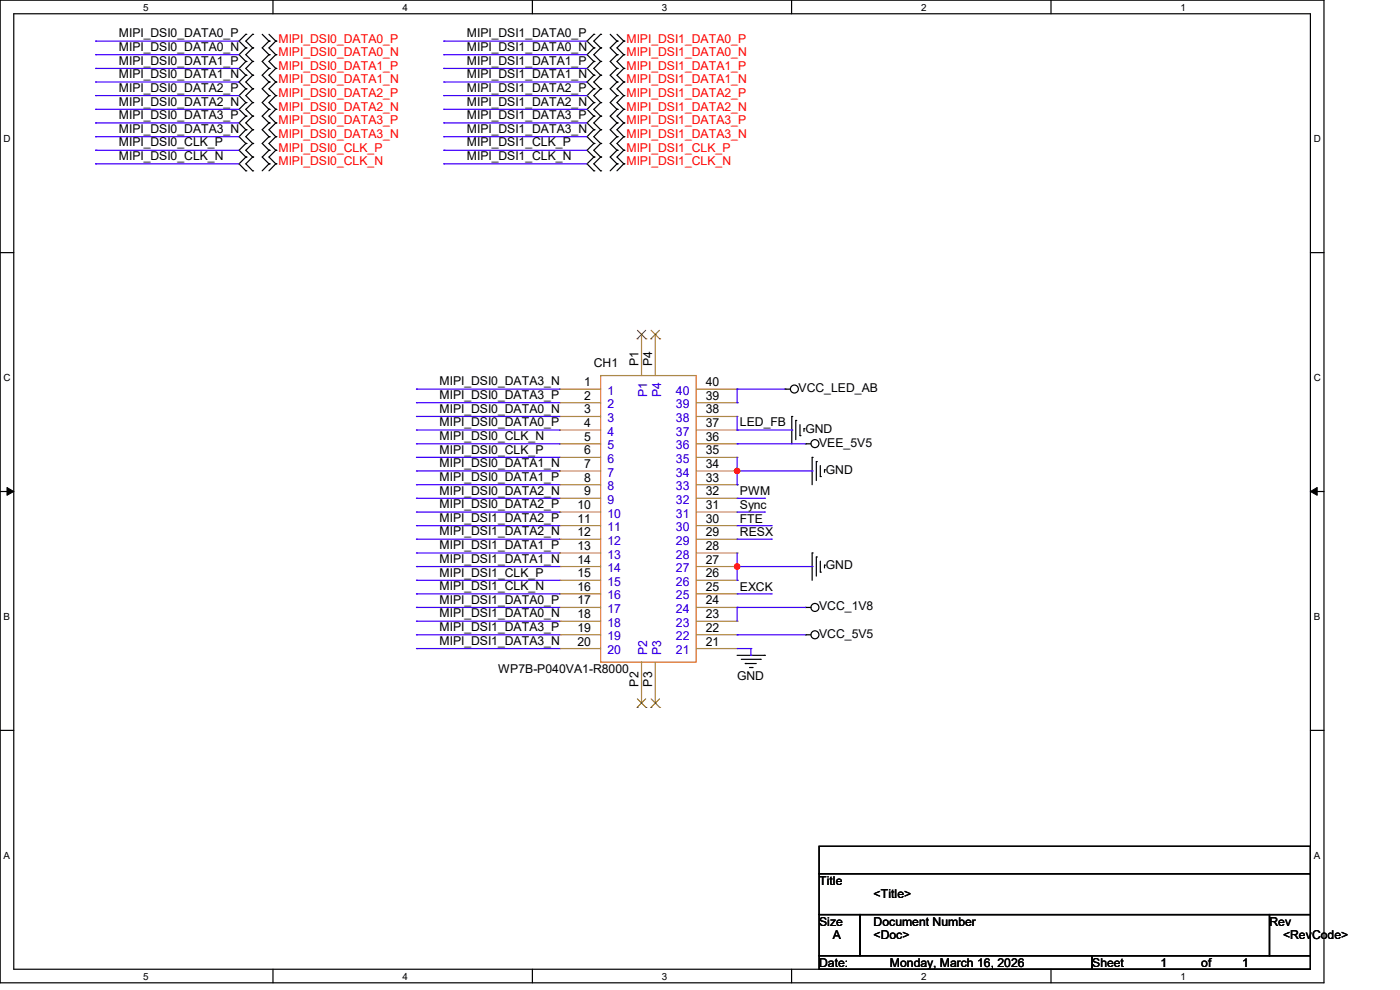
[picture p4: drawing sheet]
<svg xmlns="http://www.w3.org/2000/svg" width="297mm" height="210mm" viewBox="0 0 297 210" stroke-linecap="round" stroke-linejoin="round" font-family="sans-serif">
<path d="M0 0h280.9v208.5h-280.9zM2.9 2.9h275.1v202.7h-275.1z" fill="none" stroke="#000" stroke-width=".25"/>
<g fill="#fff">
<path d="M30.4 .3h1.1v2.4h-1.1z"/>
<path d="M30.4 205.9h1.1v2.3h-1.1z"/>
</g>
<path d="M57.9 0v2.9M57.9 205.6v2.9" fill="none" stroke="#000" stroke-width=".25"/>
<g fill="#fff">
<path d="M85.4 .3h1.1v2.4h-1.1z"/>
<path d="M85.4 205.9h1.1v2.3h-1.1z"/>
</g>
<path d="M112.9 0v2.9M112.9 205.6v2.9" fill="none" stroke="#000" stroke-width=".25"/>
<g fill="#fff">
<path d="M140.4 .3h1.2v2.4h-1.2z"/>
<path d="M140.4 205.9h1.2v2.3h-1.2z"/>
</g>
<path d="M167.9 0v2.9M167.9 205.6v2.9" fill="none" stroke="#000" stroke-width=".25"/>
<g fill="#fff">
<path d="M195.4 .3h1.2v2.4h-1.2z"/>
<path d="M195.4 205.9h1.2v2.3h-1.2z"/>
</g>
<path d="M223 0v2.9M223 205.6v2.9" fill="none" stroke="#000" stroke-width=".25"/>
<g fill="#fff">
<path d="M250.4 .3h1.2v2.4h-1.2z"/>
<path d="M250.4 205.9h1.2v2.3h-1.2z"/>
<path d="M.8 28.2h1.4v2.4h-1.4z"/>
<path d="M278.7 28.2h1.5v2.4h-1.5z"/>
<path d="M.8 78.9h1.4v2.3h-1.4z"/>
<path d="M278.7 78.9h1.5v2.3h-1.5z"/>
</g>
<path d="M0 53.6h2.9M278 53.6h2.9" fill="none" stroke="#000" stroke-width=".25"/>
<g fill="#fff">
<path d="M.8 129.6h1.3v2.3h-1.3z"/>
<path d="M278.7 129.6h1.4v2.3h-1.4z"/>
</g>
<path d="M0 104.3h2.9M278 104.3h2.9" fill="none" stroke="#000" stroke-width=".25"/>
<path d="M1.5 103.4l1.4 .9-1.4 .8zM278 104.3l1.4-.9v1.7z" fill="#000" stroke="#000" stroke-width=".21"/>
<g fill="#fff">
<path d="M.8 180.3h1.3v2.3h-1.3z"/>
<path d="M278.7 180.3h1.4v2.3h-1.4z"/>
</g>
<g fill="none" stroke="#000" stroke-width=".25">
<path d="M52.2 7.3h.1M52.2 10.2h.1M52.2 13h.1M52.2 16h.1M52.2 18.8h.1M52.2 7.3l-1.5 1.4 1.5 1.5M52.2 10.2l-1.5 1.4 1.5 1.4M52.2 13l-1.5 1.5 1.5 1.5M52.2 16l-1.5 1.4 1.5 1.4M52.2 18.8l-1.5 1.5 1.5 1.5M53.6 7.3h.1M53.6 10.2h.1"/>
<path d="M53.6 13h.1M53.6 16h.1M53.6 18.8h.1M53.6 7.3l-1.4 1.4 1.4 1.5M53.6 10.2l-1.4 1.4 1.4 1.4M53.6 13l-1.4 1.5 1.4 1.5M53.6 16l-1.4 1.4 1.4 1.4M53.6 18.8l-1.4 1.5 1.4 1.5M55.6 7.3l1.5 1.4M57.1 8.7h.1M57.1 11.6h.1M57.1 14.5h.1"/>
<path d="M57.1 17.4h.1M57.1 7.3l1.4 1.4M57.1 8.7l-1.5 1.5 1.5 1.4M57.1 11.6l-1.5 1.4 1.5 1.5M57.1 14.5l-1.5 1.5 1.5 1.4M57.1 17.4l-1.5 1.4 1.5 1.5M58.5 8.7h.1M58.5 11.6h.1M58.5 14.5h.1M58.5 17.4h.1M58.5 8.7l-1.4 1.5 1.4 1.4M58.5 11.6l-1.4 1.4 1.4 1.5"/>
<path d="M58.5 14.5l-1.4 1.5 1.4 1.4M58.5 17.4l-1.4 1.4 1.4 1.5M126 7.3h.1M126 10.2h.1M126 13h.1M126 16h.1M126 18.8h.1M126 7.3l-1.5 1.4 1.5 1.5M126 10.2l-1.5 1.4 1.5 1.4M126 13l-1.5 1.5 1.5 1.5M126 16l-1.5 1.4 1.5 1.4M126 18.8l-1.5 1.5 1.5 1.5"/>
<path d="M127.4 7.3h.1M127.4 10.2h.1M127.4 13h.1M127.4 16h.1M127.4 18.8h.1M127.4 7.3l-1.4 1.4 1.4 1.5M127.4 10.2l-1.4 1.4 1.4 1.4M127.4 13l-1.4 1.5 1.4 1.5M127.4 16l-1.4 1.4 1.4 1.4M127.4 18.8l-1.4 1.5 1.4 1.5M129.5 7.3l1.4 1.4M130.9 8.7h.1"/>
<path d="M130.9 11.6h.1M130.9 14.5h.1M130.9 17.4h.1M130.9 7.3l1.4 1.4M130.9 8.7l-1.4 1.5 1.4 1.4M130.9 11.6l-1.4 1.4 1.4 1.5M130.9 14.5l-1.4 1.5 1.4 1.4M130.9 17.4l-1.4 1.4 1.4 1.5M132.3 8.7h.1M132.3 11.6h.1M132.3 14.5h.1M132.3 17.4h.1"/>
<path d="M132.3 8.7l-1.4 1.5 1.4 1.4M132.3 11.6l-1.4 1.4 1.4 1.5M132.3 14.5l-1.4 1.5 1.4 1.4M132.3 17.4l-1.4 1.4 1.4 1.5M52.2 21.8h.1M52.2 24.6h.1M52.2 27.5h.1M52.2 30.4h.1M52.2 33.3h.1M52.2 36.2h.1M52.2 21.8l-1.5 1.4 1.5 1.4M52.2 24.6l-1.5 1.5 1.5 1.4"/>
<path d="M52.2 27.5l-1.5 1.5 1.5 1.4M52.2 30.4l-1.5 1.5 1.5 1.4M52.2 33.3l-1.5 1.5 1.5 1.4M53.6 21.8h.1M53.6 24.6h.1M53.6 27.5h.1M53.6 30.4h.1M53.6 33.3h.1M53.6 36.2h.1M53.6 21.8l-1.4 1.4 1.4 1.4M53.6 24.6l-1.4 1.5 1.4 1.4M53.6 27.5l-1.4 1.5 1.4 1.4"/>
<path d="M53.6 30.4l-1.4 1.5 1.4 1.4M53.6 33.3l-1.4 1.5 1.4 1.4M57.1 20.3h.1M57.1 23.2h.1M57.1 26.1h.1M57.1 29h.1M57.1 31.9h.1M57.1 34.8h.1M57.1 20.3l-1.5 1.5 1.5 1.4M57.1 23.2l-1.5 1.4 1.5 1.5M57.1 26.1l-1.5 1.4 1.5 1.5M57.1 29l-1.5 1.4 1.5 1.5"/>
<path d="M57.1 31.9l-1.5 1.4 1.5 1.5M57.1 34.8l-1.5 1.4M58.5 20.3h.1M58.5 23.2h.1M58.5 26.1h.1M58.5 29h.1M58.5 31.9h.1M58.5 34.8h.1M58.5 20.3l-1.4 1.5 1.4 1.4M58.5 23.2l-1.4 1.4 1.4 1.5M58.5 26.1l-1.4 1.4 1.4 1.5M58.5 29l-1.4 1.4 1.4 1.5"/>
<path d="M58.5 31.9l-1.4 1.4 1.4 1.5M58.5 34.8l-1.4 1.4M126 21.8h.1M126 24.6h.1M126 27.5h.1M126 30.4h.1M126 33.3h.1M126 36.2h.1M126 21.8l-1.5 1.4 1.5 1.4M126 24.6l-1.5 1.5 1.5 1.4M126 27.5l-1.5 1.5 1.5 1.4M126 30.4l-1.5 1.5 1.5 1.4"/>
<path d="M126 33.3l-1.5 1.5 1.5 1.4M127.4 21.8h.1M127.4 24.6h.1M127.4 27.5h.1M127.4 30.4h.1M127.4 33.3h.1M127.4 36.2h.1M127.4 21.8l-1.4 1.4 1.4 1.4M127.4 24.6l-1.4 1.5 1.4 1.4M127.4 27.5l-1.4 1.5 1.4 1.4M127.4 30.4l-1.4 1.5 1.4 1.4M127.4 33.3l-1.4 1.5 1.4 1.4"/>
<path d="M130.9 20.3h.1M130.9 23.2h.1M130.9 26.1h.1M130.9 29h.1M130.9 31.9h.1M130.9 34.8h.1M130.9 20.3l-1.4 1.5 1.4 1.4M130.9 23.2l-1.4 1.4 1.4 1.5M130.9 26.1l-1.4 1.4 1.4 1.5M130.9 29l-1.4 1.4 1.4 1.5M130.9 31.9l-1.4 1.4 1.4 1.5M130.9 34.8l-1.4 1.4"/>
<path d="M132.3 20.3h.1M132.3 23.2h.1M132.3 26.1h.1M132.3 29h.1M132.3 31.9h.1M132.3 34.8h.1M132.3 20.3l-1.4 1.5 1.4 1.4M132.3 23.2l-1.4 1.4 1.4 1.5M132.3 26.1l-1.4 1.4 1.4 1.5M132.3 29l-1.4 1.4 1.4 1.5M132.3 31.9l-1.4 1.4 1.4 1.5M132.3 34.8l-1.4 1.4"/>
<path d="M166.5 82.5h.1M166.5 82.5h1.2M168 88.3h.1M168 88.3v5.8M168.8 89.2h.1M168.8 89.2v4.1M169.7 92.4h.1M169.7 90.1v2.3M170.6 90.9h.1M170.6 90.9v.6M170.9 94.1h.1M170.9 94.1h1.1"/>
<path d="M172.3 97h.1M172.3 97v5.8M173.2 97.9h.1M173.2 97.9v4M174 98.8v2.3M174.9 99.7h.1M174.9 99.7v.5M172.3 117.3h.1M172.3 117.3v5.8M173.2 118.2h.1M173.2 118.2v4M174 101.1h.1"/>
<path d="M174 119v2.4M174.9 119.9h.1M174.9 119.9v.6M156.4 139h5.8M157.3 139.9h4M161.3 139.9h.1M162.2 139h.1M170.9 128.9h.1M170.9 134.7h.1M170.9 128.9h1.1M170.9 134.7h1.1M174 121.4h.1"/>
<path d="M0 154.9h2.9M158.1 140.8h.1M158.1 140.8h2.3M159 141.6h.6M159.6 141.6h.1M278 154.9h2.9M173.8 179.5h104.2v5.8h-104.2zM173.8 185.3h104.2v8.7h-104.2zM173.8 194h8.7v8.7h-8.7zM182.5 194h86.8v8.7h-86.8zM269.3 194h8.7v8.7h-8.7zM173.8 202.7h57.9v2.9h-57.9z"/>
<path d="M231.7 202.7h46.3v2.9h-46.3z"/>
<circle cx="168.5" cy="82.5" r=".85"/>
<circle cx="172.9" cy="94.1" r=".85"/>
<circle cx="172.9" cy="128.9" r=".85"/>
<circle cx="172.9" cy="134.7" r=".85"/>
</g>
<path d="M127.4 79.7h20.3v60.8h-20.3z" fill="none" stroke="#cc8006" stroke-width=".25"/>
<g fill="none" stroke="#a84" stroke-width=".25">
<path d="M136.1 71h.1M136.1 71v8.7M139 71h.1M139 71v8.7M118.7 82.5h.1M118.7 85.4h.1M118.7 88.3h.1M118.7 91.2h.1M118.7 94.1h.1M118.7 97h.1M118.7 99.9h.1M118.7 82.5h8.7"/>
<path d="M118.7 85.4h8.7M118.7 88.3h8.7M118.7 91.2h8.7M118.7 94.1h8.7M118.7 97h8.7M118.7 99.9h8.7M147.7 82.5h8.7M147.7 85.4h8.7M147.7 88.3h8.7M147.7 91.2h8.7M147.7 94.1h8.7M147.7 97h8.7"/>
<path d="M147.7 99.9h8.7M156.4 99.9h.1M156.4 97h.1M156.4 94.1h.1M156.4 91.2h.1M156.4 88.3h.1M156.4 85.4h.1M156.4 82.5h.1M118.7 102.8h.1M118.7 105.7h.1M118.7 108.6h.1M118.7 111.5h.1"/>
<path d="M118.7 114.4h.1M118.7 117.3h.1M118.7 102.8h8.7M118.7 105.7h8.7M118.7 108.6h8.7M118.7 111.5h8.7M118.7 114.4h8.7M118.7 117.3h8.7M147.7 102.8h8.7M147.7 105.7h8.7M147.7 108.6h8.7M147.7 111.5h8.7"/>
<path d="M147.7 114.4h8.7M147.7 117.3h8.7M156.4 117.3h.1M156.4 114.4h.1M156.4 111.5h.1M156.4 108.6h.1M156.4 105.7h.1M156.4 102.8h.1M118.7 120.2h.1M118.7 123.1h.1M118.7 126h.1M118.7 128.9h.1"/>
<path d="M118.7 131.8h.1M118.7 134.7h.1M118.7 137.6h.1M118.7 120.2h8.7M118.7 123.1h8.7M118.7 126h8.7M118.7 128.9h8.7M118.7 131.8h8.7M118.7 134.7h8.7M118.7 137.6h8.7M147.7 120.2h8.7M147.7 123.1h8.7"/>
<path d="M147.7 126h8.7M147.7 128.9h8.7M147.7 131.8h8.7M147.7 134.7h8.7M147.7 137.6h8.7M156.4 137.6h.1M156.4 134.7h.1M156.4 131.8h.1M156.4 128.9h.1M156.4 126h.1M156.4 123.1h.1M156.4 120.2h.1"/>
<path d="M136.1 149.1h.1M136.1 140.5v8.6M139 149.1h.1M139 140.5v8.6"/>
</g>
<g fill="none" stroke="#804000" stroke-width=".21">
<path d="M135.2 71.9h.1M135.2 70.1l1.8 1.8M137 70.1l-1.8 1.8M137 71.9h.1M138.1 71.9h.1M138.1 70.1l1.9 1.8M139.9 70.1l-1.8 1.8M140 71.9h.1M135.2 150.1h.1M135.2 148.3l1.8 1.8M137 148.3l-1.8 1.8M137 150.1h.1"/>
<path d="M138.1 150.1h.1M138.1 148.3l1.9 1.8M139.9 148.3l-1.8 1.8M140 150.1h.1"/>
</g>
<g fill="none" stroke="#4200ff" stroke-width=".25">
<path d="M20.3 8.7h.1M20.3 11.6h.1M20.3 14.5h.1M20.3 17.4h.1M20.3 8.7h30.4M20.3 11.6h30.4M20.3 14.5h30.4M20.3 17.4h30.4M94.1 8.7h.1M94.1 11.6h.1M94.1 14.5h.1M94.1 17.4h.1"/>
<path d="M94.1 8.7h30.4M94.1 11.6h30.4M94.1 14.5h30.4M94.1 17.4h30.4M20.3 20.3h.1M20.3 23.2h.1M20.3 26.1h.1M20.3 29h.1M20.3 31.9h.1M20.3 34.8h.1M20.3 20.3h30.4M20.3 23.2h30.4"/>
<path d="M20.3 26.1h30.4M20.3 29h30.4M20.3 31.9h30.4M20.3 34.8h30.4M94.1 20.3h.1M94.1 23.2h.1M94.1 26.1h.1M94.1 29h.1M94.1 31.9h.1M94.1 34.8h.1M94.1 20.3h30.4M94.1 23.2h30.4"/>
<path d="M94.1 26.1h30.4M94.1 29h30.4M94.1 31.9h30.4M94.1 34.8h30.4M88.3 91.2h.1M88.3 88.3h.1M88.3 99.9h.1M88.3 85.4h.1M88.3 82.5h.1M88.3 97h.1M88.3 94.1h.1M88.3 91.2h30.4"/>
<path d="M88.3 88.3h30.4M88.3 99.9h30.4M88.3 85.4h30.4M88.3 82.5h30.4M88.3 97h30.4M88.3 94.1h30.4M156.4 99.9h.1M156.4 94.1h.1M156.4 82.5h.1M156.4 85.4h.1M156.4 91.2h.1M156.4 91.2h11.6"/>
<path d="M156.4 99.9h15.9M156.4 82.5h10.1M156.4 94.1h14.5M156.4 82.5v2.9M156.4 88.3v2.9M156.4 97v5.8M168 91.2h.1M172.3 99.9h.1M88.3 102.8h.1M88.3 108.6h.1M88.3 105.7h.1M88.3 111.5h.1"/>
<path d="M88.3 114.4h.1M88.3 117.3h.1M88.3 102.8h30.4M88.3 108.6h30.4M88.3 105.7h30.4M88.3 111.5h30.4M88.3 114.4h30.4M88.3 117.3h30.4M156.4 102.8h.1M156.4 108.6h5.8M156.4 105.7h5.8M156.4 111.5h7.2"/>
<path d="M156.4 114.4h7.2M156.4 117.3v5.8M162.2 108.6h.1M162.2 105.7h.1M163.6 114.4h.1M163.6 111.5h.1M88.3 120.2h.1M88.3 123.1h.1M88.3 126h.1M88.3 134.7h.1M88.3 137.6h.1M88.3 128.9h.1"/>
<path d="M88.3 131.8h.1M88.3 120.2h30.4M88.3 123.1h30.4M88.3 126h30.4M88.3 134.7h30.4M88.3 137.6h30.4M88.3 128.9h30.4M88.3 131.8h30.4M156.4 120.2h.1M156.4 123.1h.1M156.4 128.9h.1M156.4 134.7h.1"/>
<path d="M156.4 120.2h15.9M156.4 126h7.2M156.4 134.7h14.5M156.4 137.6h2.9M156.4 128.9h14.5M156.4 128.9v2.9M159.3 137.6h.1M159.3 139h.1M159.3 137.6v1.4M163.6 126h.1M172.3 120.2h.1"/>
</g>
<g fill="#f00" stroke="#f00" stroke-width=".25">
<circle cx="156.4" cy="120.2" r=".55"/>
<circle cx="156.4" cy="99.9" r=".55"/>
</g>
<g font-size="2.6">
<text x="25.2" y="7.9">MIPI_DSI0_DATA0_P</text>
<text x="25.2" y="10.8">MIPI_DSI0_DATA0_N</text>
<text x="99.1" y="7.9">MIPI_DSI1_DATA0_P</text>
<text x="99.1" y="10.8">MIPI_DSI1_DATA0_N</text>
<text x="25.2" y="13.7">MIPI_DSI0_DATA1_P</text>
<text x="25.2" y="16.6">MIPI_DSI0_DATA1_N</text>
<text x="99.1" y="13.7">MIPI_DSI1_DATA1_P</text>
<text x="99.1" y="16.6">MIPI_DSI1_DATA1_N</text>
<text x="25.2" y="19.5">MIPI_DSI0_DATA2_P</text>
<text x="25.2" y="22.4">MIPI_DSI0_DATA2_N</text>
<text x="99.1" y="19.5">MIPI_DSI1_DATA2_P</text>
<text x="99.1" y="22.4">MIPI_DSI1_DATA2_N</text>
<text x="25.2" y="25.3">MIPI_DSI0_DATA3_P</text>
<text x="25.2" y="28.2">MIPI_DSI0_DATA3_N</text>
<text x="99.1" y="25.3">MIPI_DSI1_DATA3_P</text>
<text x="99.1" y="28.2">MIPI_DSI1_DATA3_N</text>
<text x="25.2" y="31.1">MIPI_DSI0_CLK_P</text>
<text x="25.2" y="34">MIPI_DSI0_CLK_N</text>
<text x="99.1" y="31.1">MIPI_DSI1_CLK_P</text>
<text x="99.1" y="34">MIPI_DSI1_CLK_N</text>
<text x="126" y="77.9">CH1</text>
<text x="135.5" y="77.6" transform="rotate(-90 135.5 77.6)">P1</text>
<text x="138.4" y="77.6" transform="rotate(-90 138.4 77.6)">P4</text>
<text x="93.3" y="81.7">MIPI_DSI0_DATA3_N</text>
<text x="124" y="81.9">1</text>
<text x="149.7" y="81.9">40</text>
<text x="169.4" y="83.1">VCC_LED_AB</text>
<text x="93.3" y="87.5">MIPI_DSI0_DATA0_N</text>
<text x="93.3" y="84.6">MIPI_DSI0_DATA3_P</text>
<text x="124" y="84.8">2</text>
<text x="124" y="87.7">3</text>
<text x="149.7" y="87.7">38</text>
<text x="149.7" y="84.8">39</text>
<text x="93.3" y="90.4">MIPI_DSI0_DATA0_P</text>
<text x="93.3" y="93.3">MIPI_DSI0_CLK_N</text>
<text x="124" y="90.6">4</text>
<text x="124" y="93.5">5</text>
<text x="149.7" y="93.5">36</text>
<text x="149.7" y="90.6">37</text>
<text x="157" y="90.4">LED_FB</text>
<text x="170.9" y="91.8">GND</text>
<text x="173.8" y="94.7">VEE_5V5</text>
<text x="93.3" y="99.1">MIPI_DSI0_DATA1_N</text>
<text x="93.3" y="96.2">MIPI_DSI0_CLK_P</text>
<text x="124" y="96.4">6</text>
<text x="124" y="99.3">7</text>
<text x="149.7" y="99.3">34</text>
<text x="149.7" y="96.4">35</text>
<text x="175.2" y="100.5">GND</text>
<text x="93.3" y="102">MIPI_DSI0_DATA1_P</text>
<text x="93.3" y="107.8">MIPI_DSI0_DATA2_P</text>
<text x="93.3" y="104.9">MIPI_DSI0_DATA2_N</text>
<text x="122.5" y="108">10</text>
<text x="124" y="102.2">8</text>
<text x="124" y="105.1">9</text>
<text x="149.7" y="108">31</text>
<text x="149.7" y="105.1">32</text>
<text x="149.7" y="102.2">33</text>
<text x="157" y="105.1">PWM</text>
<text x="93.3" y="110.7">MIPI_DSI1_DATA2_P</text>
<text x="93.3" y="113.6">MIPI_DSI1_DATA2_N</text>
<text x="122.5" y="110.9">11</text>
<text x="122.5" y="113.7">12</text>
<text x="149.7" y="113.7">29</text>
<text x="149.7" y="110.9">30</text>
<text x="157" y="113.8">RESX</text>
<text x="157" y="110.9">FTE</text>
<text x="157" y="108">Sync</text>
<text x="93.3" y="116.5">MIPI_DSI1_DATA1_P</text>
<text x="93.3" y="119.4">MIPI_DSI1_DATA1_N</text>
<text x="122.5" y="116.7">13</text>
<text x="122.5" y="119.5">14</text>
<text x="149.7" y="119.5">27</text>
<text x="149.7" y="116.7">28</text>
<text x="93.3" y="122.3">MIPI_DSI1_CLK_P</text>
<text x="93.3" y="125.2">MIPI_DSI1_CLK_N</text>
<text x="122.5" y="122.5">15</text>
<text x="122.5" y="125.3">16</text>
<text x="149.7" y="125.3">25</text>
<text x="149.7" y="122.5">26</text>
<text x="157" y="125.4">EXCK</text>
<text x="175.2" y="120.8">GND</text>
<text x="93.3" y="128.1">MIPI_DSI1_DATA0_P</text>
<text x="93.3" y="131">MIPI_DSI1_DATA0_N</text>
<text x="122.5" y="128.2">17</text>
<text x="122.5" y="131.1">18</text>
<text x="149.7" y="131.1">23</text>
<text x="149.7" y="128.2">24</text>
<text x="173.8" y="129.5">VCC_1V8</text>
<text x="93.3" y="133.9">MIPI_DSI1_DATA3_P</text>
<text x="93.3" y="136.8">MIPI_DSI1_DATA3_N</text>
<text x="122.5" y="134">19</text>
<text x="122.5" y="136.9">20</text>
<text x="149.7" y="136.9">21</text>
<text x="149.7" y="134">22</text>
<text x="173.8" y="135.3">VCC_5V5</text>
<text x="105.7" y="142.8">WP7B-P040VA1-R8000</text>
<text x="135.5" y="145.7" transform="rotate(-90 135.5 145.7)">P2</text>
<text x="138.4" y="145.7" transform="rotate(-90 138.4 145.7)">P3</text>
<text x="156.4" y="144.2">GND</text>
<text x="173.8" y="187.7">Title</text>
<text x="185.3" y="190.6">&lt;Title&gt;</text>
<text x="173.8" y="196.3">Size</text>
<text x="185.3" y="196.3">Document Number</text>
<text x="269.3" y="196.3">Rev</text>
<text x="176.7" y="199.3">A</text>
<text x="185.3" y="199.3">&lt;Doc&gt;</text>
<text x="272.2" y="199.3">&lt;RevCode&gt;</text>
<text x="173.8" y="205.1">Date:</text>
<text x="188.8" y="205.1">Monday, March 16, 2026</text>
<text x="231.7" y="205.1">Sheet</text>
<text x="246.2" y="205.1">1</text>
<text x="254.8" y="205.1">of</text>
<text x="263.5" y="205.1">1</text>
</g>
<g font-size="2.6" fill="#f00">
<text x="59.1" y="9">MIPI_DSI0_DATA0_P</text>
<text x="59.1" y="11.9">MIPI_DSI0_DATA0_N</text>
<text x="132.9" y="9">MIPI_DSI1_DATA0_P</text>
<text x="132.9" y="11.9">MIPI_DSI1_DATA0_N</text>
<text x="59.1" y="14.8">MIPI_DSI0_DATA1_P</text>
<text x="59.1" y="17.7">MIPI_DSI0_DATA1_N</text>
<text x="132.9" y="14.8">MIPI_DSI1_DATA1_P</text>
<text x="132.9" y="17.7">MIPI_DSI1_DATA1_N</text>
<text x="59.1" y="20.6">MIPI_DSI0_DATA2_P</text>
<text x="59.1" y="23.5">MIPI_DSI0_DATA2_N</text>
<text x="132.9" y="20.6">MIPI_DSI1_DATA2_P</text>
<text x="132.9" y="23.5">MIPI_DSI1_DATA2_N</text>
<text x="59.1" y="26.4">MIPI_DSI0_DATA3_P</text>
<text x="59.1" y="29.3">MIPI_DSI0_DATA3_N</text>
<text x="132.9" y="26.4">MIPI_DSI1_DATA3_P</text>
<text x="132.9" y="29.3">MIPI_DSI1_DATA3_N</text>
<text x="59.1" y="32.2">MIPI_DSI0_CLK_P</text>
<text x="59.1" y="35.1">MIPI_DSI0_CLK_N</text>
<text x="132.9" y="32.2">MIPI_DSI1_CLK_P</text>
<text x="132.9" y="35.1">MIPI_DSI1_CLK_N</text>
</g>
<g font-size="2.6" fill="#00c">
<text x="128.9" y="83.7">1</text>
<text x="143.4" y="83.7">40</text>
<text x="128.9" y="86.6">2</text>
<text x="128.9" y="89.5">3</text>
<text x="137.3" y="84.3" transform="rotate(-90 137.3 84.3)">P1</text>
<text x="140.2" y="84.3" transform="rotate(-90 140.2 84.3)">P4</text>
<text x="143.4" y="89.5">38</text>
<text x="143.4" y="86.6">39</text>
<text x="128.9" y="92.4">4</text>
<text x="128.9" y="95.3">5</text>
<text x="143.4" y="95.3">36</text>
<text x="143.4" y="92.4">37</text>
<text x="128.9" y="98.2">6</text>
<text x="128.9" y="101.1">7</text>
<text x="143.4" y="101.1">34</text>
<text x="143.4" y="98.2">35</text>
<text x="128.9" y="104">8</text>
<text x="128.9" y="106.9">9</text>
<text x="143.4" y="106.9">32</text>
<text x="143.4" y="104">33</text>
<text x="128.9" y="109.8">10</text>
<text x="128.9" y="112.7">11</text>
<text x="143.4" y="112.7">30</text>
<text x="143.4" y="109.8">31</text>
<text x="128.9" y="115.6">12</text>
<text x="128.9" y="118.5">13</text>
<text x="143.4" y="118.5">28</text>
<text x="143.4" y="115.6">29</text>
<text x="128.9" y="121.4">14</text>
<text x="128.9" y="124.3">15</text>
<text x="143.4" y="124.3">26</text>
<text x="143.4" y="121.4">27</text>
<text x="128.9" y="127.2">16</text>
<text x="128.9" y="130">17</text>
<text x="143.4" y="130">24</text>
<text x="143.4" y="127.2">25</text>
<text x="128.9" y="133">18</text>
<text x="128.9" y="135.8">19</text>
<text x="143.4" y="135.8">22</text>
<text x="143.4" y="133">23</text>
<text x="128.9" y="138.8">20</text>
<text x="137.3" y="139" transform="rotate(-90 137.3 139)">P2</text>
<text x="140.2" y="139" transform="rotate(-90 140.2 139)">P3</text>
<text x="143.4" y="138.8">21</text>
</g>
<g font-size="2.1">
<text x="30.4" y="2.2">5</text>
<text x="85.4" y="2.2">4</text>
<text x="140.4" y="2.2">3</text>
<text x="195.4" y="2.2">2</text>
<text x="250.4" y="2.2">1</text>
<text x=".8" y="30.1">D</text>
<text x="278.7" y="30.1">D</text>
<text x=".8" y="80.8">C</text>
<text x="278.7" y="80.8">C</text>
<text x=".8" y="131.5">B</text>
<text x="278.7" y="131.5">B</text>
<text x=".8" y="182.2">A</text>
<text x="278.7" y="182.2">A</text>
<text x="30.4" y="207.8">5</text>
<text x="85.4" y="207.8">4</text>
<text x="140.4" y="207.8">3</text>
<text x="195.4" y="207.8">2</text>
<text x="250.4" y="207.8">1</text>
</g>
</svg>
